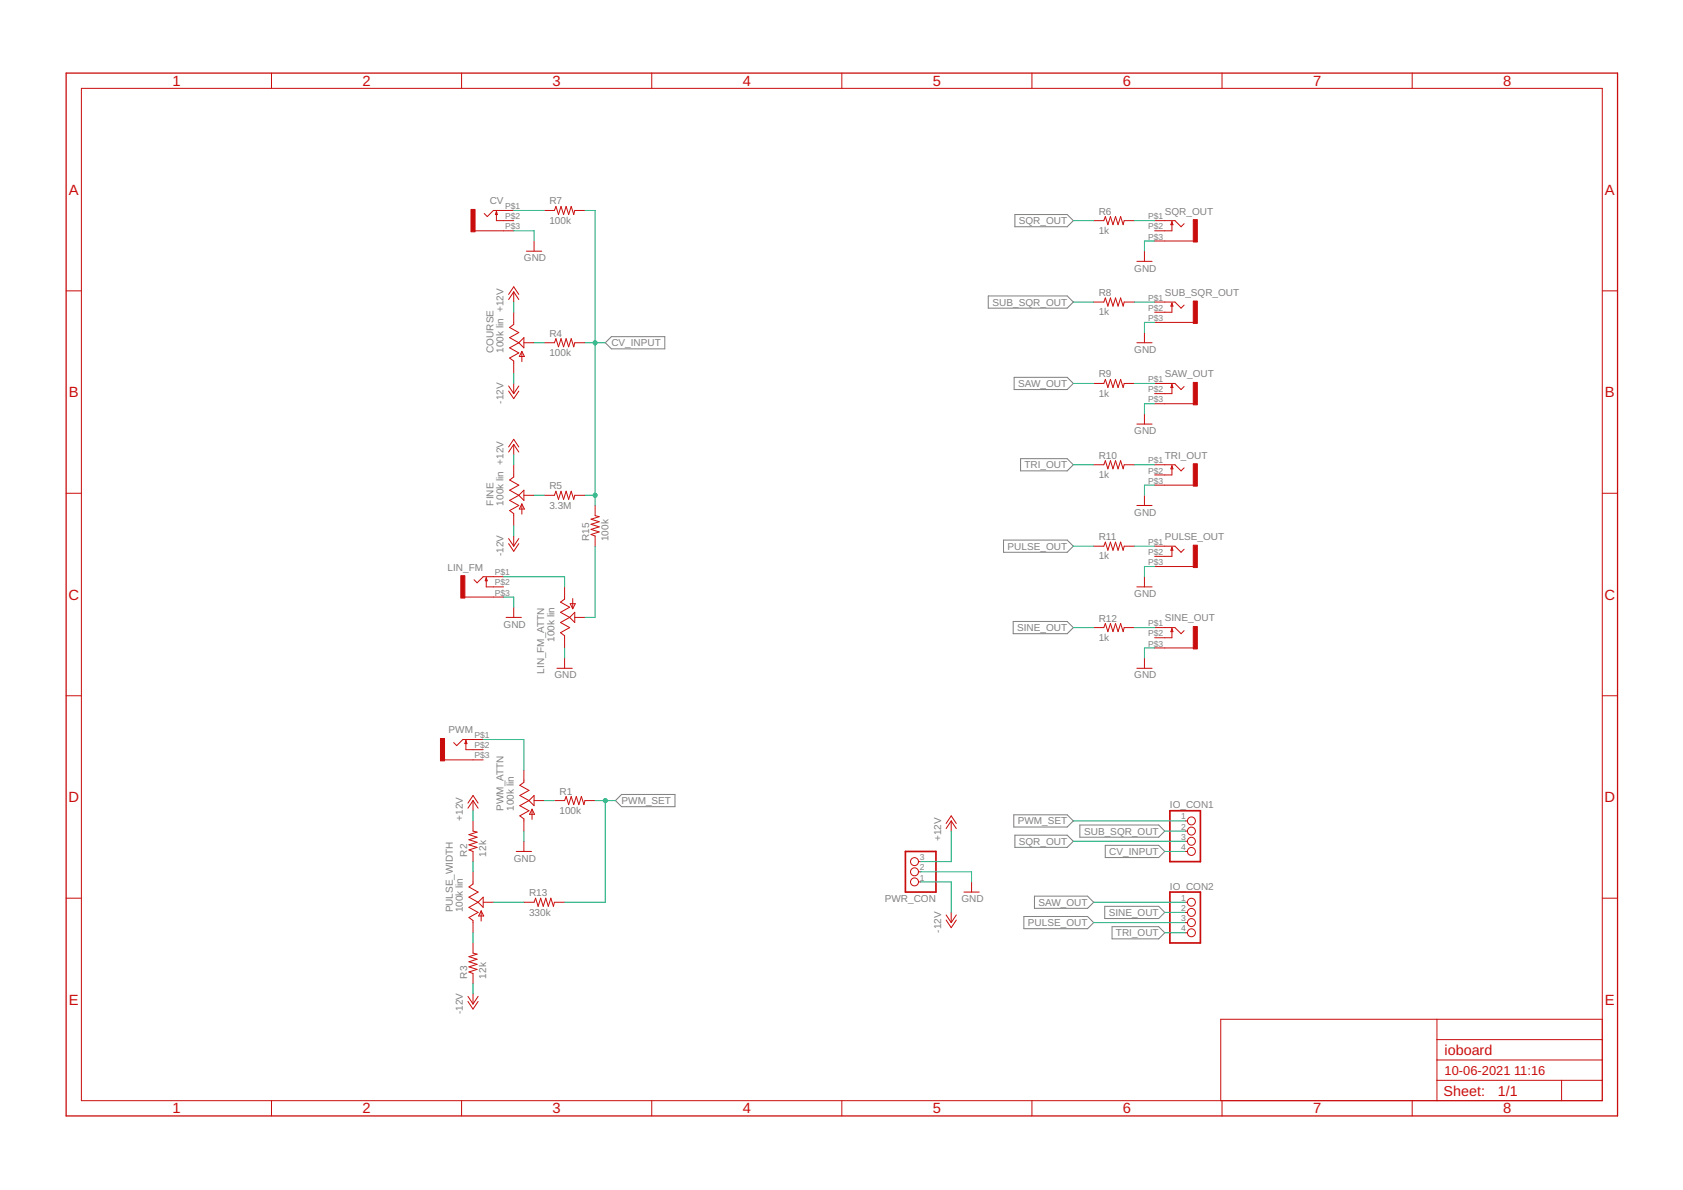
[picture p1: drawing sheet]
<svg xmlns="http://www.w3.org/2000/svg" width="420mm" height="297mm" viewBox="0 0 420 297" stroke-linecap="round" stroke-linejoin="round" font-family="sans-serif">
<g fill="none" stroke="#808080" stroke-width=".25">
<path d="M253.4 53.6h13l1.5 1.5-1.5 1.5h-13zM246.7 73.9h19.7l1.5 1.5-1.5 1.5h-19.7zM152.6 84h13.4v3.1h-13.4l-1.5-1.5zM253.2 94.2h13.2l1.5 1.5-1.5 1.5h-13.2zM254.8 114.5h11.6l1.5 1.5-1.5 1.5h-11.6zM250.5 134.8h15.9l1.5 1.5-1.5 1.6h-15.9zM252.9 155.1h13.5l1.5 1.6-1.5 1.5h-13.5zM153.6 199.8l1.6-1.5h13.3v3.1h-13.3zM253.1 203.4h13.3l1.5 1.5-1.5 1.5h-13.3zM253.4 208.5h13l1.5 1.5-1.5 1.5h-13zM269.6 205.9h19.7l1.5 1.6-1.5 1.5h-19.7zM275.9 211h13.4l1.5 1.5-1.5 1.6h-13.4z"/>
<path d="M255.6 228.8h15.9l1.5 1.5-1.5 1.5h-15.9zM258.3 223.7h13.2l1.5 1.5-1.5 1.5h-13.2zM275.8 226.2h13.5l1.5 1.6-1.5 1.5h-13.5zM277.6 231.3h11.7l1.5 1.5-1.5 1.6h-11.7z"/>
</g>
<path d="M226 212.5h7.7v10.2h-7.7zM292.1 202.4h7.6v12.7h-7.6zM292.1 222.7h7.6v12.7h-7.6z" fill="none" stroke="#c90d0c" stroke-width=".42"/>
<g fill="none" stroke="#c90d0c" stroke-width=".25">
<path d="M67.8 18.2v3.9M115.2 18.2v3.9M162.7 18.2v3.9M210.2 18.2v3.9M257.6 18.2v3.9M305.1 18.2v3.9M352.6 18.2v3.9M20.3 22.1h379.7v252.6h-379.7zM118.6 57.6h9.6M123.9 52.8v2.3h4.3M123.9 52.8l.3 .8h-.5zM128.2 52.5h-5l-1.6 1.6-.7-.8"/>
<path d="M135.9 52.5h2.5l.4-1 .6 2.1 .7-2.1 .6 2.1 .6-2.1 .7 2.1 .6-2.1 .6 2.1 .3-1.1h2.5M273 55.1h2.6l.3-1 .7 2 .6-2 .7 2 .6-2 .6 2 .7-2 .6 2 .2-1h2.6M288.2 55.1h5.1l1.6 1.5 .7-.8M292.6 55.3v2.3h-4.4M292.6 55.3l.2 .8h-.5zM16.5 72.6h3.8M127 73.5l1.2-1.9 1.3 1.9M128.2 72.9v2.5M128.2 77.9v3.1l-1 .7 2.3 1.3-2.3 1.3 2.3 1.3M128.2 72.9l1.3 1.9M128.2 72.9l-1.2 1.9M131.4 62.7h3.8"/>
<path d="M133.3 60.2v2.5M273 75.4h2.6l.3-1 .7 2 .6-2 .7 2 .6-2 .6 2 .7-2 .6 2 .2-1h2.6M283.8 65.2h3.8M285.7 62.7v2.5M288.2 60.2h9.7M288.2 75.4h5.1l1.6 1.5 .7-.7M292.6 75.6v2.3h-4.4M292.6 75.6l.2 .8h-.5zM400 72.6h3.8M127 96.4l1.2 1.9M127 97.6l1.2 1.9 1.3-1.9M128.2 95.7v2.6"/>
<path d="M129.5 85.6l-2.3 1.2 2.3 1.3-2.3 1.3 1 .7v3.1M129.5 96.4l-1.3 1.9M130.3 87.7v2.6M130.3 87.7l.6 1.3h-1.3zM130.8 84.3v2.5l-1.3-1.2zM130.8 85.6h2.5M135.9 85.6h2.5l.4-1.1 .6 2.1 .7-2.1 .6 2.1 .6-2.1 .7 2.1 .6-2.1 .6 2.1 .3-1h2.5M273 95.7h2.6l.3-1 .7 2 .6-2 .7 2 .6-2 .6 2 .7-2 .6 2 .2-1h2.6M283.8 85.6h3.8M285.7 83v2.6M288.2 80.5h9.7M288.2 95.7h5.1l1.6 1.5 .7-.7"/>
<path d="M292.6 96v2.3h-4.4M292.6 96l.2 .7h-.5zM127 111.6l1.2-1.9 1.3 1.9M128.2 110.9v2.6M128.2 116v3.1l-1 .7 2.3 1.3-2.3 1.3 2.3 1.2M128.2 110.9l1.3 1.9M128.2 110.9l-1.2 1.9M273 116h2.6l.3-1 .7 2 .6-2 .7 2 .6-2 .6 2 .7-2 .6 2 .2-1h2.6M283.8 105.9h3.8M285.7 103.3v2.6M288.2 100.8h9.7M288.2 116h5.1l1.6 1.5 .7-.7"/>
<path d="M292.6 116.3v2.3h-4.4M292.6 116.3l.2 .7h-.5zM16.5 123.1h3.8M127 134.4l1.2 1.9M127 135.7l1.2 1.9 1.3-1.9M128.2 133.8v2.5M129.5 123.6l-2.3 1.3 2.3 1.3-2.3 1.2 1 .8v3.1M129.5 123.6l1.3-1.2v2.5zM129.5 134.4l-1.3 1.9M130.3 125.8v2.5M130.3 125.8l.6 1.3h-1.3zM130.8 123.6h2.5"/>
<path d="M135.9 123.6h2.5l.4-1 .6 2.1 .7-2.1 .6 2.1 .6-2.1 .7 2.1 .6-2.1 .6 2.1 .3-1.1h2.5M148.6 126.2v2.5l1 .3-2 .6 2 .6-2 .7 2 .6-2 .6 2 .7-2 .6 1 .4v2.5M273 136.3h2.6l.3-1 .7 2.1 .6-2.1 .7 2.1 .6-2.1 .6 2.1 .7-2.1 .6 2.1 .2-1.1h2.6M283.8 126.2h3.8M285.7 123.6v2.6M288.2 121.1h9.7M288.2 136.3h5.1l1.6 1.6 .7-.8M292.6 136.6v2.3h-4.4M292.6 136.6l.2 .8h-.5zM400 123.1h3.8M116.1 149h9.6M121.4 144.2v2.3h4.3"/>
<path d="M121.4 144.2l.2 .8h-.5zM125.7 144h-5.1l-1.5 1.5-.8-.8M126.3 154.1h3.9M128.2 151.6v2.5M140.9 146.5v3l-1 .8 2.3 1.3-2.3 1.2 2.3 1.3M142.2 154.1l-2.3 1.3 2.3 1.3-2.3 1.2 1 .8v3M142.3 150.7h1.3l-.6 1.3zM143 149.4v2.6M143.5 152.8v2.6l-1.3-1.3zM143.5 154.1h2.5M273 156.7h2.6l.3-1.1 .7 2.1 .6-2.1 .7 2.1 .6-2.1 .6 2.1 .7-2.1 .6 2.1 .2-1h2.6M283.8 146.5h3.8"/>
<path d="M285.7 144v2.5M288.2 141.4h9.7M288.2 156.7h5.1l1.6 1.5 .7-.8M292.6 156.9v2.3h-4.4M292.6 156.9l.2 .8h-.5zM16.5 173.7h3.8M139 166.8h3.9M140.9 164.3v2.5M283.8 166.8h3.8M285.7 164.3v2.5M288.2 161.7h9.7M400 173.7h3.8"/>
<path d="M111 189.7h9.6M116.3 184.8v2.3h4.3M116.3 184.8l.3 .8h-.5zM118.1 199.8v2.6M118.1 199.8l1.3 1.9M118.1 199.8l-1.3 1.9M120.6 184.6h-5.1l-1.5 1.5-.7-.7M130.8 192.2v3.1l-1 .7 2.3 1.3-2.3 1.3 2.3 1.2M132.1 199.8l-2.3 1.3 2.3 1.3-2.3 1.2 1 .8v3.1M132.1 199.8l1.2-1.2v2.5zM133.3 199.8h2.6M138.4 199.8h2.5l.4-1 .7 2.1 .6-2.1 .6 2.1 .7-2.1 .6 2.1 .6-2.1 .7 2.1 .2-1.1h2.6"/>
<path d="M116.8 200.5l1.3-1.9 1.3 1.9M118.1 204.9v2.6l1 .2-2 .6 2 .7-2 .6 2 .6-2 .7 2 .6-2 .7 1 .3v2.6M118.1 217.6v3l-1 .8 2.3 1.3-2.3 1.2 2.3 1.3M128.9 212.5h3.8M130.8 210v2.5M132.8 202l.7 1.3h-1.3zM132.8 202v2.5M229.3 217.6h.5M229.3 215.1h.5M236.2 205.5l1.3-1.9 1.2 1.9M237.5 204.9l1.2 1.9M237.5 204.9l-1.3 1.9"/>
<path d="M237.5 204.9v2.6M295.9 212.5h.5M295.9 204.9h.5M295.9 207.5h.5M295.9 210h.5M16.5 224.2h3.8M118.1 235.4v2.5l1 .3-2 .6 2 .6-2 .7 2 .6-2 .6 2 .7-2 .6 1 .4v2.5M119.4 225.2l-2.3 1.3 2.3 1.3-2.3 1.2 1 .8v3M120.1 227.4v2.5M120.1 227.4l.7 1.2h-1.3zM120.6 223.9v2.6l-1.2-1.3zM120.6 225.2h2.6"/>
<path d="M130.8 225.2h2.5l.4-1 .6 2 .7-2 .6 2 .6-2 .7 2 .6-2 .7 2 .2-1h2.5M229.3 220.1h.5M236.2 228.4l1.3 1.9M236.2 229.7l1.3 1.9 1.2-1.9M237.5 227.8v2.5M238.7 228.4l-1.2 1.9M240.6 222.7h3.9M242.5 220.1v2.6M295.9 225.2h.5M295.9 227.8h.5M295.9 230.3h.5M295.9 232.8h.5"/>
<path d="M400 224.2h3.8M116.8 248.7l1.3 1.9M116.8 250l1.3 1.9 1.3-1.9M118.1 248.1v2.5M119.4 248.7l-1.3 1.9M358.7 254.4v20.3M358.7 259.5h41.3M400 254.4h-95.2v20.3M67.8 274.7v3.9M115.2 274.7v3.9M162.7 274.7v3.9M210.2 274.7v3.9"/>
<path d="M257.6 274.7v3.9M305.1 274.7v3.9M352.6 274.7v3.9M358.7 269.7h41.3M358.7 264.6h41.3M389.8 269.7v5"/>
<circle cx="228.3" cy="217.6" r=".99"/>
<circle cx="228.3" cy="215.1" r=".99"/>
<circle cx="297.4" cy="204.9" r=".99"/>
<circle cx="297.4" cy="207.5" r=".99"/>
<circle cx="297.4" cy="210" r=".99"/>
<circle cx="297.4" cy="212.5" r=".99"/>
<circle cx="228.3" cy="220.1" r=".99"/>
<circle cx="297.4" cy="230.3" r=".99"/>
<circle cx="297.4" cy="232.8" r=".99"/>
<circle cx="297.4" cy="225.2" r=".99"/>
<circle cx="297.4" cy="227.8" r=".99"/>
</g>
<g fill="#c90d0c" stroke="#c90d0c" stroke-width=".25">
<path d="M117.6 52.3h1v5.6h-1z"/>
<path d="M110 184.3h1v5.6h-1z"/>
<path d="M297.9 54.8h1v5.6h-1z"/>
<path d="M297.9 75.1h1v5.6h-1z"/>
<path d="M297.9 95.5h1v5.5h-1z"/>
<path d="M297.9 115.8h1v5.5h-1z"/>
<path d="M297.9 136.1h1v5.6h-1z"/>
<path d="M297.9 156.4h1v5.6h-1z"/>
<path d="M115 143.7h1.1v5.6h-1.1z"/>
</g>
<path d="M16.5 18.2h387.3v260.4h-387.3z" fill="none" stroke="#c90d0c" stroke-width=".32"/>
<g fill="none" stroke="#0dab76" stroke-width=".25">
<path d="M128.2 57.6h5.1v2.6M128.2 52.5h7.7M146 52.5h2.6v73.7M267.9 55.1h5.1M283.2 55.1h5M128.2 75.4v2.5M267.9 75.4h5.1M283.2 75.4h5M288.2 60.2h-2.5v2.5M128.2 93.2v2.5M133.3 85.6h2.6M146 85.6h5.1"/>
<path d="M267.9 95.7h5.1M283.2 95.7h5M288.2 80.5h-2.5v2.5M128.2 113.5v2.5M267.9 116h5.1M283.2 116h5M288.2 100.8h-2.5v2.5M128.2 131.3v2.5M133.3 123.6h2.6M146 123.6h2.6M148.6 136.3v17.8h-2.6M267.9 136.3h5.1"/>
<path d="M283.2 136.3h5M288.2 121.1h-2.5v2.5M125.7 144h15.2v2.5M125.7 149h2.5v2.6M267.9 156.7h5.1M283.2 156.7h5M288.2 141.4h-2.5v2.6M140.9 161.7v2.6M288.2 161.7h-2.5v2.6M120.6 184.6h10.2v7.6M135.9 199.8h2.5M148.6 199.8h5"/>
<path d="M151.1 199.8v25.4h-10.2M118.1 202.4v2.5M118.1 215.1v2.5M130.8 207.5v2.5M229.8 217.6h12.7v2.5M237.5 207.5v7.6h-7.7M267.9 210h28M267.9 204.9h28M290.8 212.5h5.1M290.8 207.5h5.1M118.1 232.8v2.6M123.2 225.2h7.6"/>
<path d="M229.8 220.1h7.7v7.7M273 225.2h22.9M273 230.3h22.9M290.8 232.8h5.1M290.8 227.8h5.1M118.1 245.5v2.6"/>
</g>
<g fill="#0dab76" stroke="#0dab76" stroke-width=".25">
<circle cx="148.6" cy="85.6" r=".51"/>
<circle cx="148.6" cy="123.6" r=".51"/>
<circle cx="151.1" cy="199.8" r=".51"/>
</g>
<g font-size="3.7" fill="#c90d0c">
<text x="43" y="21.4">1</text>
<text x="90.5" y="21.4">2</text>
<text x="138" y="21.4">3</text>
<text x="185.4" y="21.4">4</text>
<text x="232.9" y="21.4">5</text>
<text x="280.3" y="21.4">6</text>
<text x="327.8" y="21.4">7</text>
<text x="375.3" y="21.4">8</text>
<text x="17.2" y="48.6">A</text>
<text x="400.7" y="48.6">A</text>
<text x="17.2" y="99.2">B</text>
<text x="400.7" y="99.2">B</text>
<text x="17.1" y="149.7">C</text>
<text x="400.6" y="149.7">C</text>
<text x="17.1" y="200.2">D</text>
<text x="400.6" y="200.2">D</text>
<text x="17.2" y="250.8">E</text>
<text x="400.7" y="250.8">E</text>
<text x="43" y="277.9">1</text>
<text x="90.5" y="277.9">2</text>
<text x="138" y="277.9">3</text>
<text x="185.4" y="277.9">4</text>
<text x="232.9" y="277.9">5</text>
<text x="280.3" y="277.9">6</text>
<text x="327.8" y="277.9">7</text>
<text x="375.3" y="277.9">8</text>
</g>
<g font-size="3.6" fill="#c90d0c">
<text x="360.6" y="263.3">ioboard</text>
<text x="360.4" y="273.6">Sheet:</text>
<text x="374" y="273.5">1/1</text>
</g>
<g font-size="3.2" fill="#c90d0c">
<text x="360.6" y="268.4">10-06-2021</text>
<text x="378" y="268.4">11:16</text>
</g>
<g font-size="2.5" fill="#808080">
<text x="122.2" y="51">CV</text>
<text x="137.1" y="51">R7</text>
<text x="274.3" y="53.6">R6</text>
<text x="290.8" y="53.5">SQR_OUT</text>
<text x="137.1" y="55.8">100k</text>
<text x="254.4" y="56">SQR_OUT</text>
<text x="274.3" y="58.4">1k</text>
<text x="130.8" y="65.2">GND</text>
<text x="283.2" y="67.8">GND</text>
<text x="247.8" y="76.3">SUB_SQR_OUT</text>
<text x="274.3" y="73.9">R8</text>
<text x="290.8" y="73.9">SUB_SQR_OUT</text>
<text x="274.3" y="78.7">1k</text>
<text x="123.2" y="88.1" transform="rotate(-90 123.2 88.1)">COURSE</text>
<text x="125.7" y="88.1" transform="rotate(-90 125.7 88.1)">100k lin +12V</text>
<text x="137.1" y="88.8">100k</text>
<text x="137.1" y="84">R4</text>
<text x="152.6" y="86.4">CV_INPUT</text>
<text x="283.2" y="88.1">GND</text>
<text x="274.3" y="94.2">R9</text>
<text x="290.8" y="94.2">SAW_OUT</text>
<text x="125.7" y="100.8" transform="rotate(-90 125.7 100.8)">-12V</text>
<text x="254.2" y="96.6">SAW_OUT</text>
<text x="274.3" y="99">1k</text>
<text x="283.2" y="108.4">GND</text>
<text x="255.7" y="116.9">TRI_OUT</text>
<text x="274.3" y="119.3">1k</text>
<text x="274.3" y="114.5">R10</text>
<text x="290.8" y="114.5">TRI_OUT</text>
<text x="137.1" y="122.1">R5</text>
<text x="123.2" y="126.2" transform="rotate(-90 123.2 126.2)">FINE</text>
<text x="125.7" y="126.2" transform="rotate(-90 125.7 126.2)">100k lin +12V</text>
<text x="137.1" y="126.9">3.3M</text>
<text x="283.2" y="128.7">GND</text>
<text x="147.1" y="135.1" transform="rotate(-90 147.1 135.1)">R15</text>
<text x="151.9" y="135.1" transform="rotate(-90 151.9 135.1)">100k</text>
<text x="251.6" y="137.2">PULSE_OUT</text>
<text x="274.3" y="134.8">R11</text>
<text x="290.8" y="134.8">PULSE_OUT</text>
<text x="111.7" y="142.4">LIN_FM</text>
<text x="125.7" y="138.9" transform="rotate(-90 125.7 138.9)">-12V</text>
<text x="274.3" y="139.6">1k</text>
<text x="283.2" y="149">GND</text>
<text x="274.3" y="155.2">R12</text>
<text x="290.8" y="155.1">SINE_OUT</text>
<text x="125.7" y="156.7">GND</text>
<text x="138.4" y="160.2" transform="rotate(-90 138.4 160.2)">100k lin</text>
<text x="253.9" y="157.5">SINE_OUT</text>
<text x="274.3" y="160">1k</text>
<text x="135.9" y="168.2" transform="rotate(-90 135.9 168.2)">LIN_FM_ATTN</text>
<text x="138.4" y="169.4">GND</text>
<text x="283.2" y="169.4">GND</text>
<text x="112" y="183.1">PWM</text>
<text x="125.7" y="202.4" transform="rotate(-90 125.7 202.4)">PWM_ATTN</text>
<text x="128.3" y="202.4" transform="rotate(-90 128.3 202.4)">100k lin</text>
<text x="139.7" y="203.1">100k</text>
<text x="139.7" y="198.3">R1</text>
<text x="155.2" y="200.7">PWM_SET</text>
<text x="292.1" y="201.7">IO_CON1</text>
<text x="115.6" y="204.9" transform="rotate(-90 115.6 204.9)">+12V</text>
<text x="234.9" y="210" transform="rotate(-90 234.9 210)">+12V</text>
<text x="254.1" y="205.8">PWM_SET</text>
<text x="270.7" y="208.3">SUB_SQR_OUT</text>
<text x="116.6" y="213.8" transform="rotate(-90 116.6 213.8)">R2</text>
<text x="121.4" y="213.8" transform="rotate(-90 121.4 213.8)">12k</text>
<text x="128.3" y="215.1">GND</text>
<text x="254.4" y="210.9">SQR_OUT</text>
<text x="276.9" y="213.4">CV_INPUT</text>
<text x="113" y="227.8" transform="rotate(-90 113 227.8)">PULSE_WIDTH</text>
<text x="115.6" y="227.8" transform="rotate(-90 115.6 227.8)">100k lin</text>
<text x="132.1" y="223.7">R13</text>
<text x="220.9" y="225.1">PWR_CON</text>
<text x="240" y="225.2">GND</text>
<text x="259.2" y="226.1">SAW_OUT</text>
<text x="292.1" y="222">IO_CON2</text>
<text x="132.1" y="228.5">330k</text>
<text x="234.9" y="232.8" transform="rotate(-90 234.9 232.8)">-12V</text>
<text x="256.6" y="231.2">PULSE_OUT</text>
<text x="276.8" y="228.7">SINE_OUT</text>
<text x="278.6" y="233.7">TRI_OUT</text>
<text x="116.6" y="244.3" transform="rotate(-90 116.6 244.3)">R3</text>
<text x="121.4" y="244.3" transform="rotate(-90 121.4 244.3)">12k</text>
<text x="115.6" y="253.2" transform="rotate(-90 115.6 253.2)">-12V</text>
</g>
<g font-size="2.1" fill="#808080">
<text x="126.1" y="52.2">P$1</text>
<text x="126.1" y="57.3">P$3</text>
<text x="126.1" y="54.7">P$2</text>
<text x="286.6" y="59.8">P$3</text>
<text x="286.6" y="54.7">P$1</text>
<text x="286.6" y="57.3">P$2</text>
<text x="286.6" y="75">P$1</text>
<text x="286.6" y="77.6">P$2</text>
<text x="286.6" y="80.1">P$3</text>
<text x="286.6" y="95.4">P$1</text>
<text x="286.6" y="100.4">P$3</text>
<text x="286.6" y="97.9">P$2</text>
<text x="286.6" y="115.7">P$1</text>
<text x="286.6" y="118.2">P$2</text>
<text x="286.6" y="120.7">P$3</text>
<text x="286.6" y="136">P$1</text>
<text x="123.5" y="143.6">P$1</text>
<text x="286.6" y="141.1">P$3</text>
<text x="286.6" y="138.5">P$2</text>
<text x="123.5" y="148.7">P$3</text>
<text x="123.5" y="146.1">P$2</text>
<text x="286.6" y="161.4">P$3</text>
<text x="286.6" y="156.3">P$1</text>
<text x="286.6" y="158.8">P$2</text>
<text x="118.5" y="184.2">P$1</text>
<text x="118.5" y="189.3">P$3</text>
<text x="118.5" y="186.8">P$2</text>
<text x="294.9" y="204.6">1</text>
<text x="294.9" y="207.1">2</text>
<text x="294.9" y="209.6">3</text>
<text x="229.6" y="214.7">3</text>
<text x="294.9" y="212.2">4</text>
<text x="229.6" y="219.8">1</text>
<text x="229.6" y="217.2">2</text>
<text x="294.9" y="224.9">1</text>
<text x="294.9" y="227.4">2</text>
<text x="294.9" y="229.9">3</text>
<text x="294.9" y="232.5">4</text>
</g>
</svg>
